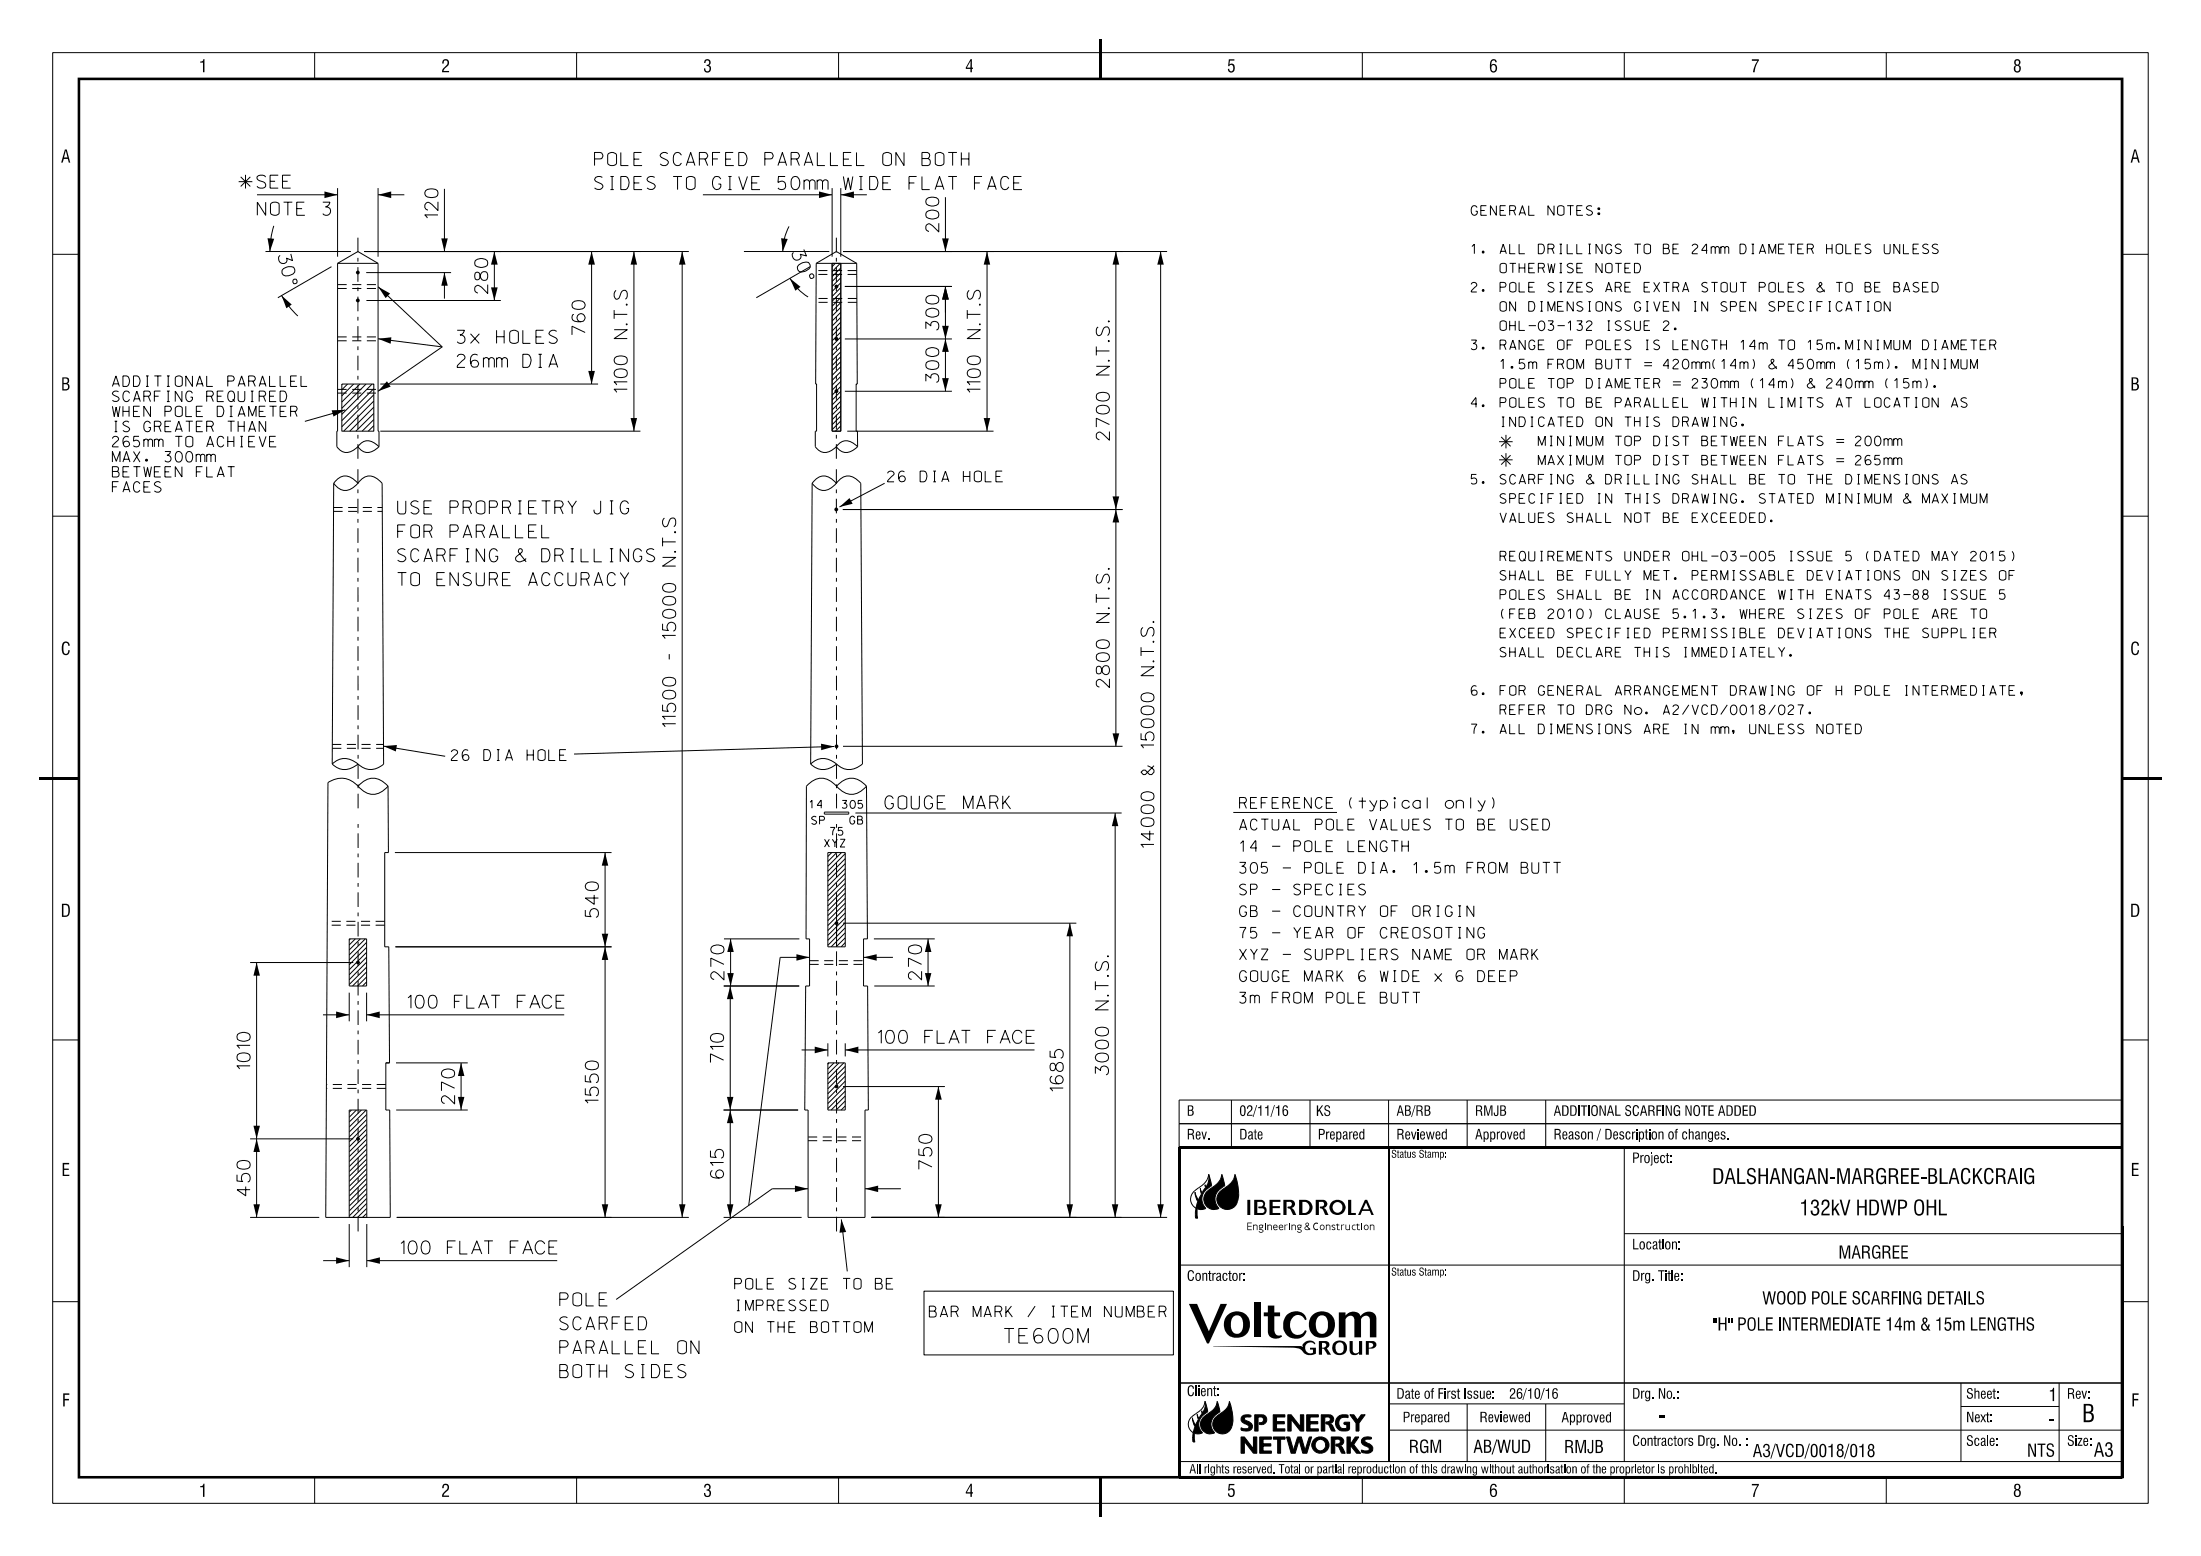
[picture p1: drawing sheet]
<svg xmlns="http://www.w3.org/2000/svg" width="420mm" height="297mm" viewBox="0 0 420 297" stroke-linecap="round" stroke-linejoin="round" font-family="sans-serif">
<g fill="#000">
<path d="M209.8 7.5h.5v7.6h-.5zM61.9 36.5l2.5 .7-2.5 .6zM72.1 37.2l2.5-.7v1.3zM156.3 36.5l2.5 .7-2.5 .6zM160.4 37.2l2.5-.7v1.3zM51 45.5l1.3 .1-.8 2.4zM53.7 56.4l2 1.7-1.1 .7zM72.2 54.7l2.2 1.3-.8 .9zM84.8 52l.6 2.5h-1.2zM84.2 45.5h1.2l-.6 2.5zM94.3 48l.7 2.5h-1.3zM93.7 54.9h1.3l-.7 2.5z"/>
<path d="M112.9 48l.6 2.5h-1.2zM121 48l.6 2.5h-1.3zM130.2 48l.6 2.5h-1.2zM149 45.5l1.3 .1-.9 2.4zM150.7 53.1l2.1 1.6-1 .8zM180.4 54.7l.6 2.5h-1.2zM179.8 45.5h1.2l-.6 2.5zM188.3 48l.6 2.5h-1.2zM212.9 48l.7 2.5h-1.3zM221.5 48l.6 2.5h-1.3zM63.3 78.3l2.6-.1-2.3 1.3zM73.8 72.8l.7 1-2.4 .9z"/>
<path d="M72.1 64.7l2.6-.3-.2 1.2zM112.3 70.8h1.2l-.6 2.5zM120.3 79.8h1.3l-.6 2.5zM180.4 64.7l.6 2.5h-1.2zM179.8 72.2h1.2l-.6 2.5zM179.8 62.2h1.2l-.6 2.5zM187.7 79.8h1.2l-.6 2.5zM160.2 96.8l1.9-1.7 .6 1.1zM212.9 97.3l.7 2.4h-1.3zM212.3 94.8h1.3l-.7 2.5zM212.3 140h1.3l-.7 2.4zM7.5 148.3h7.6v.5h-7.6z"/>
<path d="M73.2 142.4l2.5-.2-.2 1.2zM156.7 142l2.5 .5-2.5 .7zM212.8 155.2l.6 2.5h-1.2zM404.9 148.3h7.5v.5h-7.5zM115.5 162.7l.6 2.5h-1.3zM114.8 178.2h1.3l-.6 2.5zM204.2 176.2l.6 2.5h-1.3zM49 183.7l.6 2.5h-1.2zM64.1 193.1l2.5 .6-2.5 .6zM70 193.7l2.5-.6v1.2zM115.5 180.7l.6 2.5h-1.3zM139.3 188.2l.6 2.5h-1.2z"/>
<path d="M139.4 179.2l.6 2.5h-1.2zM138.8 185.7h1.2l-.6 2.5zM152 182.1l2.5 .6-2.5 .7zM155.5 199.8l2.5 .6-2.5 .6zM164.8 182.7l2.5-.6v1.3zM177.1 179.2l.6 2.5h-1.2zM176.5 185.7h1.2l-.6 2.5zM49 217.4l.6 2.5h-1.2zM48.4 214.9h1.2l-.6 2.5zM88 202.9l.6 2.5h-1.2zM87.4 209.4h1.2l-.6 2.5zM139.3 211.9l.6 2.5h-1.2z"/>
<path d="M138.7 209.4h1.2l-.6 2.5zM161.3 200.4l2.5-.6v1.2zM179.1 207.4l.6 2.5h-1.3zM225 218.7h179.9v.5h-179.9zM48.4 229.9h1.2l-.6 2.5zM64.1 240l2.5 .6-2.5 .6zM114.8 229.9h1.3l-.6 2.5zM129.6 229.9h1.2l-.6 2.5zM138.7 229.9h1.2l-.6 2.5zM151.7 226.3l2.5 .6-2.5 .6zM160.5 232.8l1 2.4-1.3 .1zM165.1 226.9l2.5-.6v1.2z"/>
<path d="M178.4 229.9h1.3l-.6 2.5zM203.5 229.9h1.3l-.6 2.5zM212.2 229.9h1.2l-.6 2.5zM220.8 229.9h1.3l-.6 2.5zM70 240.6l2.5-.6v1.2zM239.3 248.6h1.3v6.7h-1.3zM209.8 282h.5v7.5h-.5zM224.8 219h.4v63h-.4zM225 281.7h179.9v.5h-179.9zM404.7 234h.5v48h-.5z"/>
<path d="M284.6 11.4a2.28 2.28 0 0 0 0 2.3 .77 .77 0 0 0 1.1-.6 .77 .77 0 0 0-1-.8l-.1 .2v-.3a.49 .49 0 0 1 .5-.6l.2 .3h.3a.59 .59 0 0 0-.3-.6 .59 .59 0 0 0-.7 .1zM284.7 12.6a.51 .51 0 0 1 .7 .1 .51 .51 0 0 1 0 .6 .42 .42 0 0 1-.6 .3 .42 .42 0 0 1-.2-.6z" fill-rule="evenodd"/>
<path d="M12.1 122.6a.74 .74 0 0 1 .8-.1 .74 .74 0 0 1 .4 .8h-.3a.44 .44 0 0 0-.4-.6 .44 .44 0 0 0-.5 .4v1.3a.47 .47 0 0 0 .6 .4 .47 .47 0 0 0 .3-.7h.3a.78 .78 0 0 1-.8 1 .78 .78 0 0 1-.7-1v-.9z" fill-rule="evenodd"/>
<path d="M407 122.6a.72 .72 0 0 1 .8-.1 .72 .72 0 0 1 .4 .8h-.3a.44 .44 0 0 0-.4-.6 .44 .44 0 0 0-.5 .4v1.3a.48 .48 0 0 0 .6 .4 .48 .48 0 0 0 .3-.7h.3a.77 .77 0 0 1-.8 1 .77 .77 0 0 1-.7-1v-.9z" fill-rule="evenodd"/>
<path d="M239.7 210.9h.2l-.7 2.3h-.2z" fill-rule="evenodd"/>
<path d="M243.1 210.9h.2l-.7 2.3h-.2z" fill-rule="evenodd"/>
<path d="M270 210.9h.1l-.7 2.3h-.1z" fill-rule="evenodd"/>
<path d="M303.9 211a1.79 1.79 0 0 0 0 1.9l.6 .1a1.43 1.43 0 0 0 0-2zM304 211.3a.4 .4 0 0 1 .5-.1 .4 .4 0 0 1 .2 .5v.6a.42 .42 0 0 1-.2 .4 .42 .42 0 0 1-.4 .1l-.2-.5z" fill-rule="evenodd"/>
<path d="M310.3 211.1a.52 .52 0 0 1 .6-.1 .52 .52 0 0 1 .3 .5h-.2a.33 .33 0 0 0-.5-.3 .33 .33 0 0 0 0 .6 .63 .63 0 0 1 .8 .7 .63 .63 0 0 1-.9 .5l-.3-.6 .2-.1a.39 .39 0 0 0 .4 .5 .39 .39 0 0 0 .4-.4 .39 .39 0 0 0-.5-.3 .57 .57 0 0 1-.3-1z" fill-rule="evenodd"/>
<path d="M311.7 211.2a.58 .58 0 0 1 .7-.2 .58 .58 0 0 1 .3 .6h-.2v-.2a.33 .33 0 0 0-.5-.2 1.64 1.64 0 0 0 0 1.6 .39 .39 0 0 0 .4-.1 .39 .39 0 0 0 .1-.4h.2a.61 .61 0 0 1-.5 .7 .61 .61 0 0 1-.6-.7z" fill-rule="evenodd"/>
<path d="M319.5 211.2a.61 .61 0 0 1 .7-.2 .61 .61 0 0 1 .4 .6h-.2a.37 .37 0 0 0-.4-.5 .37 .37 0 0 0-.4 .4v.8a.43 .43 0 0 0 .5 .5 .43 .43 0 0 0 .3-.6h-.5v-.3h.7v1.1h-.2v-.3a.58 .58 0 0 1-.7 .3 .58 .58 0 0 1-.3-.7z" fill-rule="evenodd"/>
<path d="M323.4 211a1.49 1.49 0 0 0 .2 2h.2a1.13 1.13 0 0 0 .5-1.6l-.3-.4zM323.6 211.2l.2-.1a.87 .87 0 0 1 .4 1.2 .42 .42 0 0 1-.2 .4 .42 .42 0 0 1-.4 .1 1.61 1.61 0 0 1 0-1.6z" fill-rule="evenodd"/>
<path d="M230.6 224.2l.6 1.8-.1 .4a2.66 2.66 0 0 0-1.5 3.5l.5 .7-.8 .3-.9-.2 .1 1.8h-.4v-1.2l.3-1.4a.89 .89 0 0 0-.1-1.1l-.3-1.3 .2 .8 .5 .7 .1-.3a1.31 1.31 0 0 0 .3-1.6v-.3v.5l.3 .3 .4-.6a.55 .55 0 0 0 .1-.9l.3 .5 .4-1z" fill-rule="evenodd"/>
<path d="M233.2 224.2l.5 1.8-.1 .4a2.66 2.66 0 0 0-1.5 3.5l.5 .7a2.04 2.04 0 0 1-2.7-.9 2.04 2.04 0 0 1 1-2.8l1-.6a2.99 2.99 0 0 0 1.3-2.1z" fill-rule="evenodd"/>
<path d="M235.7 224.2a7.3 7.3 0 0 1 .2 5.7 2.02 2.02 0 0 1-3.3 .2 2.02 2.02 0 0 1 .8-3.2l1-.6a2.99 2.99 0 0 0 1.3-2.1z" fill-rule="evenodd"/>
<path d="M238 233.4h.9v.1h-.7v.5h.6v.1h-.6v.6h.7v.1h-.9z" fill-rule="evenodd"/>
<path d="M238 229h.6v2.9h-.6z" fill-rule="evenodd"/>
<path d="M239.1 233.7l.2 .2a.47 .47 0 0 1 .7 .1v.8h-.2v-.8l-.2-.1-.3 .1v.8h-.2z" fill-rule="evenodd"/>
<path d="M240.3 233.9v.9l.6 .1a.37 .37 0 0 1-.3 .3 .37 .37 0 0 1-.3-.2l-.1 .1a.46 .46 0 0 0 .5 .2 .46 .46 0 0 0 .4-.5l-.6-.2v-.1l.4-.2 .2-.5-.5-.1zM240.4 234.1a.26 .26 0 0 1 .5 0 .26 .26 0 0 1-.5 0z" fill-rule="evenodd"/>
<path d="M239.3 229h1.4a.75 .75 0 0 1 .6 .5 .75 .75 0 0 1-.1 .8 .89 .89 0 0 1 .5 .9 .89 .89 0 0 1-.8 .7h-1.6zM239.9 229.4v2.1h1a.44 .44 0 0 0 .4-.4 .44 .44 0 0 0-.4-.5h-.8v-.3h.5a.44 .44 0 0 0 .5-.5 .44 .44 0 0 0-.5-.4z" fill-rule="evenodd"/>
<path d="M241.4 233.4h.1v.1h-.1z" fill-rule="evenodd"/>
<path d="M241.4 233.7h.1v1.1h-.1z" fill-rule="evenodd"/>
<path d="M241.8 233.7l.2 .2a.44 .44 0 0 1 .7 .1v.8h-.2v-.8l-.2-.1-.3 .1v.8h-.2z" fill-rule="evenodd"/>
<path d="M242.3 229h2v.4h-1.4v.8h1.3v.4h-1.3v.9h1.4v.4h-2z" fill-rule="evenodd"/>
<path d="M243.1 233.9a.55 .55 0 0 0-.1 .7 .55 .55 0 0 0 .8 .1v-.2a.4 .4 0 0 1-.5 .2 .4 .4 0 0 1-.2-.4h.7v-.1a.42 .42 0 0 0-.3-.4 .42 .42 0 0 0-.4 .1zM243.2 234a.27 .27 0 0 1 .3-.1 .27 .27 0 0 1 .1 .3h-.5z" fill-rule="evenodd"/>
<path d="M244.2 233.9a.55 .55 0 0 0-.1 .7 .55 .55 0 0 0 .8 .1v-.2a.4 .4 0 0 1-.5 .2 .4 .4 0 0 1-.2-.4h.7v-.1a.42 .42 0 0 0-.3-.4 .42 .42 0 0 0-.4 .1zM244.2 234a.28 .28 0 0 1 .4-.1 .28 .28 0 0 1 .1 .3h-.5z" fill-rule="evenodd"/>
<path d="M245.1 233.7l.2 .2 .4-.2v.2l-.4 .1v.8h-.2z" fill-rule="evenodd"/>
<path d="M244.9 229h1.5a.81 .81 0 0 1 .7 .8 .81 .81 0 0 1-.6 .8 1.88 1.88 0 0 1 .9 1.3h-.6l-.6-1-.3-.2a.2 .2 0 0 1-.2-.2 .2 .2 0 0 1 .2-.2 .45 .45 0 0 0 .6-.4 .45 .45 0 0 0-.4-.5h-.6v2.5h-.6z" fill-rule="evenodd"/>
<path d="M246 233.4h.1v.1h-.1z" fill-rule="evenodd"/>
<path d="M246 233.7h.1v1.1h-.1z" fill-rule="evenodd"/>
<path d="M246.5 233.7l.1 .2a.47 .47 0 0 1 .7 .1v.8h-.1v-.8l-.3-.1-.3 .1v.8h-.1z" fill-rule="evenodd"/>
<path d="M247.6 233.9v.9l.6 .1a.35 .35 0 0 1-.2 .3 .35 .35 0 0 1-.4-.2l-.1 .1a.46 .46 0 0 0 .5 .2 .46 .46 0 0 0 .4-.5l-.6-.2v-.1l.4-.2 .2-.5-.5-.1zM247.7 234.1a.25 .25 0 0 1 .5 0 .25 .25 0 0 1-.5 0z" fill-rule="evenodd"/>
<path d="M247.9 229a2.65 2.65 0 0 1 1.9 .3 1.45 1.45 0 0 1 .6 1.6 1.45 1.45 0 0 1-1.3 1h-1.2zM248.5 229.4v2.1a1.09 1.09 0 0 0 1.4-1 1.09 1.09 0 0 0-1.4-1.1z" fill-rule="evenodd"/>
<path d="M249.1 233.5l.2 .5-.3 .3a.5 .5 0 0 0 .2 .5 .5 .5 0 0 0 .6-.1h.2v-.2l-.5-.4a.36 .36 0 0 0 .2-.6 .36 .36 0 0 0-.6 0zM249.2 233.6l.4-.1 .1 .2-.3 .3zM249.1 234.3l.3-.2 .3 .5h-.6z" fill-rule="evenodd"/>
<path d="M250.8 233.6l.2-.2a.31 .31 0 0 1 .5 .2 .5 .5 0 0 0-.7 .5 .5 .5 0 0 0 .7 .4v.3a.72 .72 0 0 1-.9-.3 .72 .72 0 0 1 .2-.9z" fill-rule="evenodd"/>
<path d="M251.1 229h1.5a.78 .78 0 0 1 .7 .8 .78 .78 0 0 1-.7 .8h.1a1.7 1.7 0 0 1 .8 1.3h-.6l-.5-1-.5-.3v-.3a.48 .48 0 0 0 .7-.3 .48 .48 0 0 0-.4-.6h-.5v2.5h-.6z" fill-rule="evenodd"/>
<path d="M251.8 234.3a.51 .51 0 0 0 1 0 .51 .51 0 0 0-1 0zM252.1 234a.36 .36 0 0 1 .6 .1 .36 .36 0 0 1-.4 .5 .36 .36 0 0 1-.3-.5z" fill-rule="evenodd"/>
<path d="M253 233.7l.2 .2a.47 .47 0 0 1 .7 .1v.8h-.2v-.8l-.2-.1-.3 .1v.8h-.2z" fill-rule="evenodd"/>
<path d="M254.1 233.9l.4-.2 .3 .2h-.4l-.2 .1 .6 .4v.3l-.4 .1-.3-.2h.6l-.5-.4z" fill-rule="evenodd"/>
<path d="M255 233.7l.1-.1h.2v.1h.3v.2h-.3v.7h.4l-.1 .2-.5-.1v-.8h-.1z" fill-rule="evenodd"/>
<path d="M255.9 233.7l.1 .2 .5-.2v.2l-.5 .1v.8h-.1z" fill-rule="evenodd"/>
<path d="M253.8 230.4a1.51 1.51 0 0 1 3 0 1.51 1.51 0 0 1-3 0zM254.6 229.7a1.01 1.01 0 0 0-.1 1.5 1.01 1.01 0 0 0 1.5 0 1.01 1.01 0 0 0-.2-1.5 .91 .91 0 0 0-1.2 0z" fill-rule="evenodd"/>
<path d="M256.8 233.7h.1v.9l.2 .1 .4-.1v-.9h.1v1.1l-.1-.1a.47 .47 0 0 1-.7-.1z" fill-rule="evenodd"/>
<path d="M257.2 229h.6v2.5h.9v.4h-1.5z" fill-rule="evenodd"/>
<path d="M258.1 233.9l.4-.1 .2 .2a.37 .37 0 0 0-.6 .3 .37 .37 0 0 0 .6 .3v.2a.53 .53 0 0 1-.7-.2 .53 .53 0 0 1 .1-.7z" fill-rule="evenodd"/>
<path d="M258.8 233.7l.2-.1h.1v.1h.3v.2h-.3v.7h.4v.2l-.5-.1v-.8h-.2z" fill-rule="evenodd"/>
<path d="M259.8 233.7h.1v1.1h-.1z" fill-rule="evenodd"/>
<path d="M259.8 233.4h.1v.1h-.1z" fill-rule="evenodd"/>
<path d="M260.5 229h.4l1.2 2.9h-.4l-.3-.8h-1.5l-.3 .8h-.4zM260.7 229.5l-.6 1.3h1.1z" fill-rule="evenodd"/>
<path d="M260.2 234.3a.51 .51 0 0 0 1 0 .51 .51 0 0 0-1 0zM260.5 234a.35 .35 0 0 1 .6 .1 .35 .35 0 0 1-.3 .5 .35 .35 0 0 1-.4-.4z" fill-rule="evenodd"/>
<path d="M261.4 233.7l.1 .2a.47 .47 0 0 1 .8 .1v.8h-.2v-.8l-.2-.1-.4 .1v.8h-.1z" fill-rule="evenodd"/>
<path d="M226.9 248.9h1.5l2.3 5.2 2.2-5.2h1.2l-3.4 7.5h-.4z" fill-rule="evenodd"/>
<path d="M231.5 256.9h16.7l.4 .2a.5 .5 0 0 1 .2-.8l.5-.3 .6-.1 .9 .2 .2 .4-.1 .1-.7-.4-.8 .3-.3 .5v.5l.3 .6 .7 .2 .4-.1v-.6h-.5v-.4h1.1v1.2l-.8 .3-.9-.1-.6-.3-.8-.8-1.1-.3z" fill-rule="evenodd"/>
<path d="M233.5 252.8a2.55 2.55 0 0 0 5.1 0 2.55 2.55 0 0 0-5.1 0zM235.3 251.4l.7-.3a1.24 1.24 0 0 1 1.2 1.5 1.57 1.57 0 0 1-1 2 1.44 1.44 0 0 1-1.3-1.8l.1-1z" fill-rule="evenodd"/>
<path d="M241.9 249.2h1.3v1.3h1.1v.7h-1.1v2.7a.98 .98 0 0 0 1.3 .9l.2 .3a1.87 1.87 0 0 1-2.4 0l-.4-.9v-3h-.7v-.7h.7z" fill-rule="evenodd"/>
<path d="M245.5 251.1l1-.7h1.5l.5 .2 .6 .5 .2 .7-.3 .2a1.45 1.45 0 0 0-1.6-1 1.45 1.45 0 0 0-1.2 1.5v.7l.1 .5a1.42 1.42 0 0 0 1.1 1.1 1.42 1.42 0 0 0 1.4-.6l.2-.3 .3 .1-.6 1.1a2.45 2.45 0 0 1-3.5-.8l-.3-.8v-1z" fill-rule="evenodd"/>
<path d="M249.7 252.8a2.55 2.55 0 0 0 5.1 0 2.55 2.55 0 0 0-5.1 0zM251.5 251.4l.8-.3a1.22 1.22 0 0 1 1.1 1.5v.1a1.43 1.43 0 0 1-1.1 1.9 1.61 1.61 0 0 1-1.2-1.9l.1-.7z" fill-rule="evenodd"/>
<path d="M251.7 256v2.6h.6v-1.2l.3 .1 .7 1.1h.7l-.8-1.3 .5-.5-.2-.6-.4-.2zM252.3 256.3h.4l.3 .3a.52 .52 0 0 1-.4 .6h-.3z" fill-rule="evenodd"/>
<path d="M254.2 257.2a1.45 1.45 0 0 0 2.9 0 1.45 1.45 0 0 0-2.9 0zM255.1 256.4l.3-.1h.5l.4 .4 .1 .9-.4 .6-.6 .1-.4-.4-.2-1z" fill-rule="evenodd"/>
<path d="M257.5 256h.6v1.9l.3 .3 .3 .1 .6-.3v-2h.6v2.6h-.6v-.3l-.4 .3-.7 .1-.5-.4-.2-.5z" fill-rule="evenodd"/>
<path d="M255.5 250.5h1.3v.6l.8-.6 .9-.1 .8 .2 .3 .6 .5-.5 .7-.3h.7l.5 .1 .5 .5 .1 .5v3.8h-1.2v-3.5a.84 .84 0 0 0-.7-.7 .84 .84 0 0 0-.9 .5l-.1 .2v3.5h-1.3v-3.7a.78 .78 0 0 0-.7-.5 .78 .78 0 0 0-.7 .4l-.2 .3v3.5h-1.3z" fill-rule="evenodd"/>
<path d="M260.6 256v2.6h.6v-1.2h.7l.4-.2 .3-.3v-.4l-.2-.4-.3-.1zM261.2 256.3l.7 .2 .1 .3-.2 .3-.6 .1z" fill-rule="evenodd"/>
<path d="M265.7 242a.38 .38 0 0 1 .5-.1 .38 .38 0 0 1 .2 .5h-.2a.26 .26 0 0 0-.2-.3 .26 .26 0 0 0-.3 .3 .26 .26 0 0 0 .3 .2 .44 .44 0 0 1 .5 .5 .44 .44 0 0 1-.5 .4 .44 .44 0 0 1-.4-.5h.1a.28 .28 0 0 0 .3 .3 .28 .28 0 0 0 .3-.2 .28 .28 0 0 0-.3-.3 .43 .43 0 0 1-.4-.3 .43 .43 0 0 1 .1-.5z" fill-rule="evenodd"/>
<path d="M271 242a.41 .41 0 0 1 .4-.1 .41 .41 0 0 1 .3 .5h-.2a.26 .26 0 0 0-.3-.3 .26 .26 0 0 0-.2 .3 .26 .26 0 0 0 .3 .2 .46 .46 0 0 1 .4 .5 .46 .46 0 0 1-.5 .4 .46 .46 0 0 1-.4-.5h.2a.28 .28 0 0 0 .3 .3 .28 .28 0 0 0 .3-.3 .28 .28 0 0 0-.4-.2 .45 .45 0 0 1-.2-.8z" fill-rule="evenodd"/>
<path d="M229.9 267.5l.6 2a2.45 2.45 0 0 0-1.2 3.8l.2 .2-.5 .2-1.1-.1 .1 1.6h-.4v-.1l.1-1.6a1.98 1.98 0 0 0 0-2l-.2-.9 .6 1.4 .2-.4a1.23 1.23 0 0 0 .2-1.4v-.3l.3 .8 .4-.6a.64 .64 0 0 0 .1-.8l.2 .4 .5-1.2z" fill-rule="evenodd"/>
<path d="M232.3 267.5l.5 2a2.45 2.45 0 0 0-1.2 3.8l.2 .2a1.89 1.89 0 0 1-2.6-.9 1.89 1.89 0 0 1 1-2.6l.6-.3a2.85 2.85 0 0 0 1.5-2.2z" fill-rule="evenodd"/>
<path d="M234.6 267.5a6.6 6.6 0 0 1 .2 5.3 1.88 1.88 0 0 1-3 .2 1.88 1.88 0 0 1 .8-3l.5-.3a2.85 2.85 0 0 0 1.5-2.2z" fill-rule="evenodd"/>
<path d="M237.1 270.3a1.97 1.97 0 0 1 1.6-.1l-.1 .3h-.5a.42 .42 0 0 0-.5 0 .42 .42 0 0 0-.1 .4l.1 .2a1.85 1.85 0 0 1 1.4 1.1 1.12 1.12 0 0 1-1.6 .9l-.6-.1v-.5a1.58 1.58 0 0 0 1.5 .1 .7 .7 0 0 0-.8-.9l-.2-.1a.8 .8 0 0 1-.2-1.3z" fill-rule="evenodd"/>
<path d="M236.8 274.3h.7l1.7 2.2v-2.2h.6v3.1h-.6l-1.7-2.3v2.3h-.7z" fill-rule="evenodd"/>
<path d="M239.4 270h1.5a.96 .96 0 0 1 .8 1.3 .96 .96 0 0 1-1.4 .6 .3 .3 0 0 1 .1-.4 .3 .3 0 0 1 .4 0 .53 .53 0 0 0 .3-.6 .53 .53 0 0 0-.5-.4h-.5v2.7h-.7z" fill-rule="evenodd"/>
<path d="M240.4 274.3h2.2v.4h-1.6v.9h1.5v.4h-1.5v1h1.6v.4h-2.2z" fill-rule="evenodd"/>
<path d="M243 270h2.2v.5h-1.6v.9h1.5v.4h-1.5v.9h1.6v.5h-2.2z" fill-rule="evenodd"/>
<path d="M243 274.3h2.2v.4h-.8v2.7h-.6v-2.7h-.8z" fill-rule="evenodd"/>
<path d="M245.5 274.3h.6l.7 2.5 .8-2.5h.7l.8 2.5 .7-2.5h.5l-.9 3.1h-.8l-.7-2.4-.7 2.4h-.8z" fill-rule="evenodd"/>
<path d="M245.7 270h.7l1.7 2.3v-2.3h.7v3.2h-.7l-1.7-2.3v2.3h-.7z" fill-rule="evenodd"/>
<path d="M249.3 270h2.3v.5h-1.6v.9h1.5v.4h-1.5v.9h1.6v.5h-2.3z" fill-rule="evenodd"/>
<path d="M250.4 275.9a1.6 1.6 0 0 0 3.1 0 1.6 1.6 0 0 0-3.1 0zM251.3 275a1.03 1.03 0 0 1 1.6 .8 1.03 1.03 0 0 1-1.6 .9 1.2 1.2 0 0 1 0-1.7z" fill-rule="evenodd"/>
<path d="M252.1 270h1.6a.86 .86 0 0 1 .8 .9 .86 .86 0 0 1-.7 .8l.2 .2a1.94 1.94 0 0 1 .8 1.3l-.7-.1-.5-1.1-.3-.2a.24 .24 0 0 1-.3-.1 .24 .24 0 0 1 .2-.3 .48 .48 0 0 0 .6-.4 .48 .48 0 0 0-.4-.5h-.6v2.7h-.7z" fill-rule="evenodd"/>
<path d="M254 274.3h1.6a.86 .86 0 0 1 .8 .8 .86 .86 0 0 1-.7 .9l.5 .3 .5 1.1h-.7l-.5-1.1-.2-.2a.24 .24 0 0 1-.4-.2 .24 .24 0 0 1 .2-.3 .48 .48 0 0 0 .6-.3 .48 .48 0 0 0-.4-.6h-.6v2.7h-.7z" fill-rule="evenodd"/>
<path d="M255.2 270.6a2.04 2.04 0 0 1 2-.5v.5a1.14 1.14 0 0 0-1.7 .6 1.14 1.14 0 0 0 1 1.5l.5-.1v-.7h-.4a.23 .23 0 0 1-.2-.3 .23 .23 0 0 1 .3-.1h.8v1.3a1.76 1.76 0 0 1-2.6-.8 1.66 1.66 0 0 1 .3-1.4z" fill-rule="evenodd"/>
<path d="M257 274.3h.7v1.4l.9-1.4h.7l-1 1.4 1.3 1.7h-.7l-1.2-1.5v1.5h-.7z" fill-rule="evenodd"/>
<path d="M257.6 270h.7l.7 1 .8-1h.7l-1.2 1.6v1.6h-.5v-1.6z" fill-rule="evenodd"/>
<path d="M260.1 274.5a1.84 1.84 0 0 1 1.6-.1l-.2 .3h-.4a.41 .41 0 0 0-.5 .1 .41 .41 0 0 0-.1 .4l.1 .1a2 2 0 0 1 1.4 1.1 1.12 1.12 0 0 1-1.6 1l-.6-.2v-.4a1.58 1.58 0 0 0 1.4 0 .7 .7 0 0 0-.7-.8l-.3-.2a.79 .79 0 0 1-.1-1.3z" fill-rule="evenodd"/>
<path d="M271.3 274.9a.74 .74 0 0 1 .8-.1 .74 .74 0 0 1 .4 .7h-.3a.47 .47 0 0 0-.4-.5 .47 .47 0 0 0-.5 .5v.9a.55 .55 0 0 0 .6 .7 .55 .55 0 0 0 .4-.8h-.6v-.3h.9v1.3h-.3v-.3a.73 .73 0 0 1-.9 .3 .73 .73 0 0 1-.4-.9v-.9z" fill-rule="evenodd"/>
<path d="M285.5 274.7h.2l-.9 2.9h-.2z" fill-rule="evenodd"/>
<path d="M316.7 270.2h1.1v.4h-1.1z" fill-rule="evenodd"/>
<path d="M14.8 14.8h390.4v267.4h-390.4l.5-.5h389.4v-266.4h-389.4v266.4l-.5 .5z" fill-rule="evenodd"/>
<circle cx="68.3" cy="57.3" r=".37"/>
<circle cx="68.3" cy="52" r=".37"/>
<circle cx="159.6" cy="54.7" r=".37"/>
<circle cx="159.6" cy="64.7" r=".37"/>
<circle cx="159.6" cy="74.7" r=".37"/>
<circle cx="159.6" cy="97.2" r=".37"/>
<circle cx="159.6" cy="142.5" r=".36"/>
<circle cx="159.6" cy="176.2" r=".36"/>
<circle cx="68.3" cy="183.7" r=".37"/>
<circle cx="68.3" cy="217.4" r=".36"/>
<circle cx="159.6" cy="207.4" r=".36"/>
</g>
<g fill="none" stroke="#000" stroke-width=".19">
<path d="M10.1 10.1h399.8v276.8h-399.8zM60 10.1v5M110 10.1v5M160 10.1v5M260 10.1v5M310 10.1v5M359.9 10.1v5M45.5 34.7h2.7M45.9 33.8l1.9 1.8M46.8 33.4v2.6M47.8 33.8l-1.9 1.8M49 37.2h15.4"/>
<path d="M64.4 35.9v13.1M72.1 37.2h5.1M72.1 35.9v13.1M84.8 36.1v11.9M134.1 37.2h24.7M158.8 35.9v13.1M160.4 35.9v13.1M160.4 37.2h5M180.4 37.6v10.4M10.1 48.5h5M50.7 48h16.3M52.2 43.1l-.5 2.1-.2 2.8"/>
<path d="M53.7 56.4l1.7 2.4 1.4 1.5M63.3 50.9l-10.3 5.9M64.4 50.3v32h-.1v3a2.16 2.16 0 0 0 3.3 .5l.7-.5M64.4 50.3h7.7M69.5 48h61.9M69.9 52h16.2M69.9 57.4h25.7M72.1 50.3l-3.8-2.3-3.9 2.3M72.1 50.3v32h.2v3M72.2 54.7l12.2 11.5M84.8 52v5M94.3 48v9.4"/>
<path d="M112.9 48v25.3M121 48v34.3M130.2 48v184.4M142 48h16.3M150.6 43.2l-.6 1.3-.4 1.4-.2 2.1M150.7 53.1l.8 1.2 1 1.1 1.7 1.3M154.6 50.9l-10.3 5.9M155.8 50.3l-.2 23h.2v9h-.2v3a2.16 2.16 0 0 0 3.3 .5l.7-.5M155.8 50.3h7.7M158.8 50.3v32h1.6v-32M159.4 50.2l-.6 .7M160.4 50.2l-1.6 1.7"/>
<path d="M160.4 51.1l-1.6 1.7M160.4 52.1l-1.6 1.6M160.4 53l-1.6 1.7M160.4 54l-1.6 1.6M160.4 54.9l-1.6 1.7M160.4 55.8l-1.6 1.7M160.4 56.8l-1.6 1.7M160.4 57.7l-1.6 1.7M160.4 58.7l-1.6 1.6M160.4 59.6l-1.6 1.7M160.9 48h61.8M161.2 54.7h20.4"/>
<path d="M163.5 50.3l-3.9-2.3-3.8 2.3M163.5 50.3l.1 23h-.2v9M180.4 54.7v20M188.3 48v34.3M212.9 48v94.4M221.5 48v184.4M404.9 48.5h5M65.2 73.3h6.1v9h-6.1zM65.9 78.2l-7.7 2.2M66.3 73.3l-1.1 1.1M67.5 73.3l-2.3 2.3M68.7 73.3l-3.5 3.4"/>
<path d="M69.8 73.3l-4.6 4.6M71 73.3l-5.8 5.8M71.3 74.2l-6.1 6.1M71.3 75.3l-6.1 6.2M71.3 76.5l-5.7 5.8M71.3 77.7l-4.6 4.6M71.3 78.9l-3.4 3.4M72.1 64.7l12.3 1.5M72.6 73.3h41.5M84.4 66.2l-12.3 8.5M160.4 60.6l-1.6 1.6M160.4 61.5l-1.6 1.7"/>
<path d="M160.4 62.4l-1.6 1.7M160.4 63.4l-1.6 1.6M160.4 64.3l-1.6 1.7M160.4 65.3l-1.6 1.6M160.4 66.2l-1.6 1.7M160.4 67.2l-1.6 1.6M160.4 68.1l-1.6 1.7M160.4 69l-1.6 1.7M160.4 70l-1.6 1.6M160.4 70.9l-1.6 1.7M160.4 71.9l-1.6 1.6M160.4 72.8l-1.6 1.7"/>
<path d="M160.4 73.8l-1.6 1.6M160.4 74.7l-1.6 1.7M160.4 75.6l-1.6 1.7M160.4 76.6l-1.6 1.6M160.4 77.5l-1.6 1.7M160.4 78.5l-1.6 1.6M160.4 79.4l-1.6 1.7M161.2 74.7h20.4M161.2 64.7h20.4M10.1 98.5h5M63.7 92.2a2.45 2.45 0 0 1 4-.6l.6 .6M63.7 92.2a2.47 2.47 0 0 0 4 .6l.6-.6"/>
<path d="M63.7 92.2l-.3 53.6M68.3 92.2a2.45 2.45 0 0 1 4-.6l.6 .6 .3 53.7a3.4 3.4 0 0 1-4.9-.1M68.3 85.3a2.16 2.16 0 0 0 3.4 .5l.6-.5M68.3 85.3a2.13 2.13 0 0 1 3.4-.6l.6 .6M71.3 80.1l-2.2 2.2M71.3 81.2l-1 1.1M72.6 82.3h49.6M155 92.2a2.46 2.46 0 0 1 4-.6l.6 .6M155 92.2a2.48 2.48 0 0 0 4 .6l.6-.6M155 92.2l-.3 53.6M159.6 92.2a2.49 2.49 0 0 1 4-.6l.7 .6 .3 53.6a3.4 3.4 0 0 1-5 0M159.6 85.3a2.19 2.19 0 0 0 3.4 .5l.7-.5"/>
<path d="M159.6 85.3a2.16 2.16 0 0 1 3.4-.6l.7 .6M160.4 81.3l-1 1M160.4 80.4l-1.6 1.6M160.4 82.2v.1M160.8 97.3h53.4M161.7 82.3h27.9M163.6 82.3l.1 3M168.8 92.2l-8.6 4.6M286.1 87.8h2.5M286.1 84.3h2.5M287.4 83v2.6M287.4 86.5v2.6"/>
<path d="M404.9 98.5h5M63.4 145.8a3.4 3.4 0 0 0 4.9 0M63.4 145.8a3.4 3.4 0 0 1 4.9 0M68.3 150.1a3.4 3.4 0 0 1 5.7 0M68.3 150.1a3.4 3.4 0 0 0 5.7 0M73.2 142.4l11.7 2M74 150.1l.1 12.6h-.7v18h.8l.1 22.2h-.7v9h.8l.1 20.5h-12.3l.4-83a4.2 4.2 0 0 1 5.7 .7M154.7 145.8a3.4 3.4 0 0 0 4.9 0M154.7 145.8a3.4 3.4 0 0 1 4.9 0M157.3 155h4.7v.4h-4.7zM159.2 142.5l-49.7 1.4M159.6 150.1a3.4 3.4 0 0 1 5.7 0"/>
<path d="M159.6 150.1a3.4 3.4 0 0 0 4.5 1l1.2-1M159.6 150.1a3.5 3.5 0 0 0-5.7 0l-.1 29.1h.7v9h-.8l-.1 23.7h.6v20.5h10.9v-20.5h.6l-.1-23.7h-.8v-9h.7l-.2-29.1M160.9 142.4h53.3M163.2 155.2h50.8M212.8 155.2v77.2M235.3 155.1h19.8M66.6 179.2h3.4v9h-3.4zM66.9 179.2l-.3 .3M67.8 179.2l-1.2 1.2M68.8 179.2l-2.2 2.1M69.7 179.2l-3.1 3.1M70 179.9l-3.4 3.3"/>
<path d="M75.4 162.7h41.3M115.5 162.7v69.7M138.1 179.2h14.4M139.4 179.2v9M158 162.7h3.3v18h-3.3zM158.7 162.7l-.7 .8M159.6 171.7v9M159.7 162.7l-1.7 1.7M160.6 162.7l-2.6 2.6M160.9 176.2h44.5M161.3 162.9l-3.3 3.4M161.3 163.9l-3.3 3.3"/>
<path d="M161.3 164.8l-3.3 3.4M161.3 165.8l-3.3 3.3M161.3 166.7l-3.3 3.4M161.3 167.7l-3.3 3.3M161.3 168.6l-3.3 3.3M161.3 169.5l-3.3 3.4M161.3 170.5l-3.3 3.3M161.3 171.4l-3.3 3.4M161.3 172.4l-3.3 3.3M161.3 173.3l-3.3 3.4M161.3 174.3l-3.3 3.3M161.3 175.2l-3.3 3.3"/>
<path d="M161.3 176.1l-3.3 3.4M161.3 177.1l-3.3 3.3M161.3 179l-1.7 1.7M161.3 179.9l-.8 .8M161.3 178l-2.7 2.7M166.8 179.2h11.6M177.1 179.2v9M204.2 176.2v56.2M10.1 198.5h5M47.7 183.7h19.7M49 183.7v48.7M61.6 193.7h5"/>
<path d="M66.6 189.5v5.4M70 180.8l-3.4 3.3M70 181.8l-3.4 3.3M70 182.7l-3.4 3.4M70 183.7l-3.4 3.3M70 184.6l-3.4 3.3M70 186.5l-1.8 1.7M70 185.5l-2.7 2.7M70 189.5v5.4M70 187.4l-.8 .8M70 193.7h37.7M75.5 180.7h41.2"/>
<path d="M138.1 188.2h14.4M139.3 188.2v44.2M154.5 182.7h-5.6l-6 47.4M158 199.1v2.5M161.3 199.1v2.5M164.8 182.7h5.6M166.8 188.2h11.6M404.9 198.5h5M404.9 192v9M47.7 217.4h19.7M67.1 211.9l-.5 .4M68 211.9l-1.4 1.4"/>
<path d="M69 211.9l-2.4 2.3M69.9 211.9l-3.3 3.2M70 212.7l-3.4 3.4M70 213.7l-3.4 3.3M70 214.6l-3.4 3.3M70 215.5l-3.4 3.4M70 216.5l-3.4 3.3M70 217.4l-3.4 3.4M70 218.4l-3.4 3.3M70 219.3l-3.4 3.4M75.6 202.9h13.7M75.6 211.9h13.7"/>
<path d="M88 202.9v9M138.1 211.9h14.2M153 200.4h5M158 202.9h3.3v9h-3.3zM158.2 202.9l-.2 .2M159.1 202.9l-1.1 1.1M160.1 202.9l-2.1 2.1M160.9 207.4h19.4M161 202.9l-3 3M161.3 200.4h36.1M161.3 203.5l-3.3 3.4M161.3 204.5l-3.3 3.3"/>
<path d="M161.3 205.4l-3.3 3.4M161.3 206.4l-3.3 3.3M161.3 207.3l-3.3 3.3M161.3 208.3l-3.3 3.3M161.3 210.1l-1.7 1.8M161.3 211.1l-.8 .8M161.3 209.2l-2.7 2.7M179.1 207.4v25M225 214.5h179.9M235 210v9M250 210v9M265 210v9"/>
<path d="M280 210v9M295 210v9M310 219v60M404.9 219h-179.9v-9h179.9v72h-179.9M47.7 232.4h13.2M66.6 233.6v8.3M70 232.4v-20.5h-3.4v20.5M70 233.6v8.3M70 220.3l-3.4 3.3M70 221.2l-3.4 3.3M70 222.1l-3.4 3.4M70 223.1l-3.4 3.3"/>
<path d="M70 224l-3.4 3.4M70 225l-3.4 3.3M70 225.9l-3.4 3.4M70 226.9l-3.4 3.3M70 227.8l-3.4 3.3M70 228.7l-3.4 3.4M70 230.6l-1.8 1.8M70 229.7l-2.7 2.7M70 231.6l-.8 .8M75.7 232.4h55.7M138.1 232.4h14.9M154.2 226.9h-6.8l-29.8 21.1"/>
<path d="M160.5 232.8l1.2 9.9M165.1 226.9h6.8M166.3 232.4h56.4M230.6 224.2a4.5 4.5 0 0 1-2.4 2.9 2.02 2.02 0 0 0 0 3.5M230.6 224.2v1.4l-.4 1-.3-.5a1 1 0 0 1-.3 1.2l-.2 .3-.3-.8 .2 1.1-.6 1.1-.4-.7-.3-.8 .2 1.2a1.52 1.52 0 0 1 .1 1.5l-.1 .4M230.6 224.2l.6 2.1a2.83 2.83 0 0 0-1.6 3.7l.5 .6-1 .3-.7-.2 .1 1.8h-.4l.1-1.9M233.2 224.2l.5 2.1a2.83 2.83 0 0 0-1.6 3.7l.5 .6a2.04 2.04 0 0 1-2.7-.9 2.04 2.04 0 0 1 1-2.8l1-.6a2.99 2.99 0 0 0 1.3-2.1zM233.7 226.8h.1M235.7 224.2a8.2 8.2 0 0 1 .3 5.5 2.02 2.02 0 0 1-3.3 .5 2.02 2.02 0 0 1 .7-3.3l1-.6a2.99 2.99 0 0 0 1.3-2.1zM310 235.5h94.9M10.1 248.5h5M61.7 240.6h4.9"/>
<path d="M70 240.6h36.3M176.3 246.4h47.6v12.2h-47.6zM225 241.5h179.9M404.9 248.5h5M225 264h179.9M225 279h179.9M229.9 267.5a3.6 3.6 0 0 1-2 2.5 1.92 1.92 0 0 0-.2 3.5M229.9 267.5l.1 1-.5 1.2-.2-.4a.8 .8 0 0 1-.2 1l-.3 .4-.3-.8v.5a.57 .57 0 0 1 0 .8l-.4 .8-.4-.7-.2-.7 .2 1.1a1.33 1.33 0 0 1 .1 1.4l-.1 .4M229.9 267.5l.6 2a2.45 2.45 0 0 0-1 4 1.92 1.92 0 0 1-1.6 .1l.1 1.6h-.4v-.8l.1-.9M232.3 267.5l.5 2a2.45 2.45 0 0 0-1 4 1.89 1.89 0 0 1-2.6-.9 1.89 1.89 0 0 1 1-2.6l.6-.3a2.85 2.85 0 0 0 1.5-2.2zM232.8 269.9h.1M234.6 267.5a7.5 7.5 0 0 1 .3 5.1 1.88 1.88 0 0 1-3 .5 1.88 1.88 0 0 1 .7-3.1l.5-.3a2.85 2.85 0 0 0 1.5-2.2z"/>
<path d="M236.8 274.3h.7l1.7 2.2v-2.2h.6v3.1h-.6l-1.7-2.3v2.3h-.7zM237.1 270.3a1.97 1.97 0 0 1 1.6-.1l-.1 .3h-.5a.42 .42 0 0 0-.5 0 .42 .42 0 0 0-.1 .4l.1 .2a1.85 1.85 0 0 1 1.4 1.1 1.12 1.12 0 0 1-1.6 .9l-.6-.1v-.5a1.21 1.21 0 0 0 1.5-.1l-.1-.3a2.24 2.24 0 0 1-1.4-1.1zM239.4 270h1.5a.96 .96 0 0 1 .8 1.3 .96 .96 0 0 1-1.4 .6v-.3a.57 .57 0 0 0 .8-.4 .57 .57 0 0 0-.5-.7h-.5v2.7h-.7zM240.4 274.3h2.2v.4h-1.6v.9h1.5v.4h-1.5v1h1.6v.4h-2.2zM240.6 270.5h.1M243 270h2.2v.5h-1.6v.9h1.5v.4h-1.5v.9h1.6v.5h-2.2zM243 274.3h2.2v.4h-.8v2.7h-.6v-2.7h-.8zM245.5 274.3h.6l.7 2.5 .8-2.5h.7l.8 2.5 .7-2.5h.5l-.9 3.1h-.8l-.7-2.4-.7 2.4h-.8zM245.7 270h.7l1.7 2.3v-2.3h.7v3.2h-.7l-1.7-2.3v2.3h-.7zM249.3 270h2.3v.5h-1.6v.9h1.5v.4h-1.5v.9h1.6v.5h-2.3zM251.3 275a1.03 1.03 0 0 1 1.6 .8 1.03 1.03 0 0 1-1.6 .9 1.2 1.2 0 0 1 0-1.7zM252.1 270h1.6a.84 .84 0 0 1 .8 .8 .84 .84 0 0 1-.7 .9h.1a2.01 2.01 0 0 1 .9 1.5l-.7-.1-.5-1.1-.6-.2v-.2l.2-.2a.49 .49 0 0 0 .6-.3 .49 .49 0 0 0-.2-.6h-.8v2.7h-.7z"/>
<path d="M253.4 270.5h.1M254 274.3h1.6a.84 .84 0 0 1 .8 .8 .84 .84 0 0 1-.7 .8l.1 .1a2.01 2.01 0 0 1 .9 1.4l-.7-.1-.5-1-.6-.3v-.2l.2-.2a.49 .49 0 0 0 .6-.2 .49 .49 0 0 0-.2-.7h-.8v2.7h-.7zM255.2 270.6a2.04 2.04 0 0 1 2-.5v.5a1.14 1.14 0 0 0-1.7 .6 1.14 1.14 0 0 0 1 1.5l.5-.1v-.7l-.5-.1v-.3h1v1.3a1.64 1.64 0 0 1-2.2 0 1.64 1.64 0 0 1-.1-2.2zM255.3 274.7h.1M257 274.3h.7v1.4l.9-1.4h.7l-1 1.4 1.3 1.7h-.7l-1.2-1.5v1.5h-.7zM257.6 270h.7l.7 1 .8-1h.7l-1.2 1.6v1.6h-.5v-1.6zM260.1 274.5a1.84 1.84 0 0 1 1.6-.1l-.2 .3h-.4a.41 .41 0 0 0-.5 .1 .41 .41 0 0 0-.1 .4l.1 .1a2 2 0 0 1 1.4 1.1 1.12 1.12 0 0 1-1.6 1l-.6-.2v-.4l.8 .1a.48 .48 0 0 0 .5 0 .48 .48 0 0 0 .2-.5l-.2-.1a2.22 2.22 0 0 1-1.3-1.1l.1-.5zM265 273h139.9M265 268h45M280 268v11M295 268v11M374.2 268.5h18.7"/>
<path d="M374.2 264v15M392.9 264v15M15.1 282h154.9M60 282v4.9M110 282v4.9M160 282v4.9M260 282v4.9M310 282v4.9M359.9 282v4.9"/>
<circle cx="251.9" cy="275.9" r="1.59"/>
</g>
<g fill="none" stroke="#000" stroke-width=".19" stroke-dasharray="1.7 1.1" stroke-linecap="butt">
<path d="M64.4 55.1h7.7M64.4 54.3h7.7M163.5 51.6h-7.8M163.5 52.4h-7.8M163.5 57h-7.8M163.5 57.7h-7.8M64.4 75h7.7M64.4 74.3h7.7M64.4 65h7.7M64.4 64.3h7.7M63.6 96.9h9.4M63.6 97.6h9.4"/>
<path d="M63.4 142.1h9.8M63.4 142.8h9.8M73.4 176.6h-11M73.4 175.9h-11M154.5 183.4h10.3M154.5 184.1h10.3M73.6 207.7h-11.3M73.6 207h-11.3M154.2 217h10.9M154.2 217.7h10.9"/>
</g>
<path d="M68.3 45.4v42.5M159.6 45.4v42.5M68.3 89.6v65.3M159.6 89.6v65.3M68.3 235.1v-78.5M159.6 235.1v-78.5" fill="none" stroke="#000" stroke-width=".19" stroke-dasharray="2.8 1.1 .7 1.1" stroke-linecap="butt"/>
<path d="M265 219v60" fill="none" stroke="#000" stroke-width=".35"/>
<text font-size="3.5" x="397.3" y="271.5">B</text>
<g font-size="3">
<text x="326.7" y="226">DALSHANGAN-MARGREE-BLACKCRAIG</text>
<text x="343.4" y="232">132kV HDWP OHL</text>
</g>
<text font-size="2.8" x="191.6" y="256.4">TE600M</text>
<text font-size="2.7" x="399.5" y="278">A3</text>
<g font-size="2.5">
<text x="38" y="13.8">1</text>
<text x="84.2" y="13.8">2</text>
<text x="134.2" y="13.8">3</text>
<text x="184.2" y="13.8">4</text>
<text x="234.2" y="13.8">5</text>
<text x="334.1" y="13.8">7</text>
<text x="384.1" y="13.8">8</text>
<text x="11.6" y="31">A</text>
<text x="49" y="35.9">SEE</text>
<text x="113.5" y="31.6">POLE SCARFED PARALLEL ON BOTH</text>
<text x="406.5" y="31">A</text>
<text x="49.1" y="41.1">NOTE 3</text>
<text x="83.6" y="41.6" transform="rotate(-90 83.6 41.6)">120</text>
<text x="113.5" y="36.2">SIDES TO GIVE 50mm WIDE FLAT FACE</text>
<text x="179.2" y="44.3" transform="rotate(-90 179.2 44.3)">200</text>
<text x="53" y="48.9" transform="rotate(76 53 48.9)">3</text>
<text x="53.6" y="51.3" transform="rotate(76 53.6 51.3)">0 °</text>
<text x="151" y="48.4" transform="rotate(68 151 48.4)">3</text>
<text x="151.9" y="50.7" transform="rotate(68 151.9 50.7)">0 °</text>
<text x="93.1" y="56" transform="rotate(-90 93.1 56)">280</text>
<text x="119.7" y="57.1" transform="rotate(-90 119.7 57.1)">S</text>
<text x="187.1" y="57.1" transform="rotate(-90 187.1 57.1)">S</text>
<text x="87.3" y="65.5">3x HOLES</text>
<text x="111.6" y="63.9" transform="rotate(-90 111.6 63.9)">760</text>
<text x="119.7" y="64.6" transform="rotate(-90 119.7 64.6)">N.</text>
<text x="119.7" y="60.9" transform="rotate(-90 119.7 60.9)">T.</text>
<text x="179.2" y="63" transform="rotate(-90 179.2 63)">300</text>
<text x="187.1" y="64.6" transform="rotate(-90 187.1 64.6)">N.</text>
<text x="187.1" y="60.9" transform="rotate(-90 187.1 60.9)">T.</text>
<text x="211.7" y="64.1" transform="rotate(-90 211.7 64.1)">S.</text>
<text x="87.3" y="70.1">26mm DIA</text>
<text x="211.7" y="71.6" transform="rotate(-90 211.7 71.6)">N.</text>
<text x="211.7" y="67.8" transform="rotate(-90 211.7 67.8)">T.</text>
<text x="11.7" y="74.5">B</text>
<text x="119.7" y="74.9" transform="rotate(-90 119.7 74.9)">1100</text>
<text x="179.2" y="73" transform="rotate(-90 179.2 73)">300</text>
<text x="187.1" y="74.9" transform="rotate(-90 187.1 74.9)">1100</text>
<text x="406.5" y="74.5">B</text>
<text x="211.7" y="84" transform="rotate(-90 211.7 84)">2700</text>
<text x="75.9" y="98.1">USE PROPRIETRY JIG</text>
<text x="128.9" y="100.5" transform="rotate(-90 128.9 100.5)">S</text>
<text x="75.9" y="107.2">SCARFING &amp; DRILLINGS</text>
<text x="75.9" y="102.7">FOR PARALLEL</text>
<text x="128.9" y="104.3" transform="rotate(-90 128.9 104.3)">T.</text>
<text x="75.9" y="111.8">TO ENSURE ACCURACY</text>
<text x="128.9" y="108.1" transform="rotate(-90 128.9 108.1)">N.</text>
<text x="211.7" y="111.3" transform="rotate(-90 211.7 111.3)">S.</text>
<text x="211.7" y="118.8" transform="rotate(-90 211.7 118.8)">N.</text>
<text x="211.7" y="115.1" transform="rotate(-90 211.7 115.1)">T.</text>
<text x="128.9" y="126" transform="rotate(-90 128.9 126)">- 15000</text>
<text x="220.2" y="125.2" transform="rotate(-90 220.2 125.2)">T.</text>
<text x="220.2" y="121.4" transform="rotate(-90 220.2 121.4)">S.</text>
<text x="211.7" y="131.2" transform="rotate(-90 211.7 131.2)">2800</text>
<text x="220.2" y="129" transform="rotate(-90 220.2 129)">N.</text>
<text x="128.9" y="138.7" transform="rotate(-90 128.9 138.7)">11500</text>
<text x="220.2" y="142.8" transform="rotate(-90 220.2 142.8)">15000</text>
<text x="220.2" y="147.8" transform="rotate(-90 220.2 147.8)">&amp;</text>
<text x="168.9" y="154.4">GOUGE MARK</text>
<text x="220.2" y="161.8" transform="rotate(-90 220.2 161.8)">14000</text>
<text x="11.6" y="175">D</text>
<text x="114.2" y="175.1" transform="rotate(-90 114.2 175.1)">540</text>
<text x="406.5" y="175">D</text>
<text x="211.5" y="185.2" transform="rotate(-90 211.5 185.2)">S.</text>
<text x="138.2" y="187.1" transform="rotate(-90 138.2 187.1)">270</text>
<text x="175.9" y="187.1" transform="rotate(-90 175.9 187.1)">270</text>
<text x="211.5" y="189" transform="rotate(-90 211.5 189)">T.</text>
<text x="77.8" y="192.5">100 FLAT FACE</text>
<text x="211.5" y="192.8" transform="rotate(-90 211.5 192.8)">N.</text>
<text x="138.1" y="202.8" transform="rotate(-90 138.1 202.8)">710</text>
<text x="167.6" y="199.2">100 FLAT FACE</text>
<text x="47.7" y="204" transform="rotate(-90 47.7 204)">1010</text>
<text x="202.9" y="208.3" transform="rotate(-90 202.9 208.3)">1685</text>
<text x="211.5" y="205.2" transform="rotate(-90 211.5 205.2)">3000</text>
<text x="86.7" y="210.7" transform="rotate(-90 86.7 210.7)">270</text>
<text x="114.2" y="210.6" transform="rotate(-90 114.2 210.6)">1550</text>
<text x="11.7" y="224.5">E</text>
<text x="138.1" y="224.9" transform="rotate(-90 138.1 224.9)">615</text>
<text x="177.8" y="223.2" transform="rotate(-90 177.8 223.2)">750</text>
<text x="406.6" y="224.5">E</text>
<text x="47.7" y="228.3" transform="rotate(-90 47.7 228.3)">450</text>
<text x="76.5" y="239.4">100 FLAT FACE</text>
<text x="350.8" y="240.2">MARGREE</text>
<text x="106.8" y="249.3">POLE</text>
<text x="336.3" y="249">WOOD POLE SCARFING DETAILS</text>
<text x="106.8" y="253.8">SCARFED</text>
<text x="326.7" y="254">&quot;H&quot; POLE INTERMEDIATE 14m &amp; 15m LENGTHS</text>
<text x="106.8" y="263">BOTH SIDES</text>
<text x="106.8" y="258.4">PARALLEL ON</text>
<text x="11.8" y="268.5">F</text>
<text x="390.9" y="267.4">1</text>
<text x="406.7" y="268.5">F</text>
<text x="391" y="271.9">-</text>
<text x="268.8" y="277.3">RGM</text>
<text x="281.1" y="277.3">AB/WUD</text>
<text x="298.5" y="277.4">RMJB</text>
<text x="334.5" y="278.1">A3/VCD/0018/018</text>
<text x="386.8" y="278">NTS</text>
<text x="38" y="285.7">1</text>
<text x="84.2" y="285.7">2</text>
<text x="134.2" y="285.7">3</text>
<text x="184.2" y="285.7">4</text>
<text x="234.2" y="285.7">5</text>
<text x="284.1" y="285.7">6</text>
<text x="334.1" y="285.7">7</text>
<text x="384.1" y="285.7">8</text>
</g>
<g font-size="2.1">
<text x="169.4" y="92">26 DIA HOLE</text>
<text x="86.1" y="145.2">26 DIA HOLE</text>
<text x="236.5" y="154.3">REFERENCE (typical only)</text>
<text x="236.5" y="158.4">ACTUAL POLE VALUES TO BE USED</text>
<text x="236.5" y="162.5">14 - POLE LENGTH</text>
<text x="236.5" y="166.7">305 - POLE DIA. 1.5m FROM BUTT</text>
<text x="236.5" y="170.8">SP - SPECIES</text>
<text x="236.5" y="174.9">GB - COUNTRY OF ORIGIN</text>
<text x="236.5" y="179.1">75 - YEAR OF CREOSOTING</text>
<text x="236.5" y="183.2">XYZ - SUPPLIERS NAME OR MARK</text>
<text x="236.5" y="187.3">GOUGE MARK 6 WIDE x 6 DEEP</text>
<text x="236.5" y="191.5">3m FROM POLE BUTT</text>
<text x="140.2" y="250.2">IMPRESSED</text>
<text x="140.2" y="246.1">POLE SIZE TO BE</text>
<text x="177.3" y="251.4">BAR MARK / ITEM NUMBER</text>
<text x="140.2" y="254.3">ON THE BOTTOM</text>
</g>
<g font-size="2">
<text x="21.5" y="76.6">SCARFING REQUIRED</text>
<text x="21.5" y="73.8">ADDITIONAL PARALLEL</text>
<text x="21.5" y="82.4">IS GREATER THAN</text>
<text x="21.5" y="79.5">WHEN POLE DIAMETER</text>
<text x="21.5" y="88.2">MAX. 300mm</text>
<text x="21.5" y="85.3">265mm TO ACHIEVE</text>
<text x="21.5" y="93.9">FACES</text>
<text x="21.5" y="91.1">BETWEEN FLAT</text>
<text x="226.5" y="213">B</text>
<text x="236.5" y="213">02/11/16</text>
<text x="251.1" y="213">KS</text>
<text x="266.5" y="213">AB/RB</text>
<text x="281.5" y="213">RMJB</text>
<text x="296.5" y="213">ADDITIONAL SCARFING NOTE ADDED</text>
<text x="226.5" y="217.5">Rev.</text>
<text x="236.5" y="217.5">Date</text>
<text x="251.5" y="217.5">Prepared</text>
<text x="266.5" y="217.5">Reviewed</text>
<text x="281.5" y="217.5">Approved</text>
<text x="296.5" y="217.5">Reason / Description of changes.</text>
<text x="311.5" y="222">Project:</text>
<text x="311.5" y="238.5">Location:</text>
<text x="226.5" y="244.5">Contractor:</text>
<text x="311.5" y="244.5">Drg. Title:</text>
<text x="226.5" y="266.5">Client:</text>
<text x="266.5" y="267">Date of First Issue: 26/10/16</text>
<text x="311.5" y="267">Drg. No.:</text>
<text x="375.2" y="267">Sheet:</text>
<text x="394.4" y="267">Rev:</text>
<text x="267.7" y="271.5">Prepared</text>
<text x="282.3" y="271.5">Reviewed</text>
<text x="298" y="271.5">Approved</text>
<text x="311.5" y="276">Contractors Drg. No. :</text>
<text x="375.2" y="276">Scale:</text>
<text x="375.2" y="271.5">Next:</text>
<text x="394.4" y="276">Size:</text>
</g>
<g font-size="1.8">
<text x="280.7" y="41.1">GENERAL NOTES:</text>
<text x="280.7" y="48.4">1. ALL DRILLINGS TO BE 24mm DIAMETER HOLES UNLESS</text>
<text x="283.2" y="52.1">OTHERWISE NOTED</text>
<text x="280.7" y="55.7">2. POLE SIZES ARE EXTRA STOUT POLES &amp; TO BE BASED</text>
<text x="283.3" y="59.4">ON DIMENSIONS GIVEN IN SPEN SPECIFICATION</text>
<text x="283.8" y="63.1">OHL-03-132 ISSUE 2.</text>
<text x="280.7" y="66.7">3. RANGE OF POLES IS LENGTH 14m TO 15m.MINIMUM DIAMETER</text>
<text x="283.4" y="70.4">1.5m FROM BUTT = 420mm(14m) &amp; 450mm (15m). MINIMUM</text>
<text x="280.7" y="77.7">4. POLES TO BE PARALLEL WITHIN LIMITS AT LOCATION AS</text>
<text x="283.4" y="74.1">POLE TOP DIAMETER = 230mm (14m) &amp; 240mm (15m).</text>
<text x="283.3" y="81.4">INDICATED ON THIS DRAWING.</text>
<text x="286.7" y="88.7">MAXIMUM TOP DIST BETWEEN FLATS = 265mm</text>
<text x="286.9" y="85.1">MINIMUM TOP DIST BETWEEN FLATS = 200mm</text>
<text x="280.7" y="92.4">5. SCARFING &amp; DRILLING SHALL BE TO THE DIMENSIONS AS</text>
<text x="283.2" y="96.1">SPECIFIED IN THIS DRAWING. STATED MINIMUM &amp; MAXIMUM</text>
<text x="283.3" y="99.7">VALUES SHALL NOT BE EXCEEDED.</text>
<text x="283.3" y="107.1">REQUIREMENTS UNDER OHL-03-005 ISSUE 5 (DATED MAY 2015)</text>
<text x="283.3" y="110.7">SHALL BE FULLY MET. PERMISSABLE DEVIATIONS ON SIZES OF</text>
<text x="283.3" y="114.4">POLES SHALL BE IN ACCORDANCE WITH ENATS 43-88 ISSUE 5</text>
<text x="283.5" y="118.1">(FEB 2010) CLAUSE 5.1.3. WHERE SIZES OF POLE ARE TO</text>
<text x="283.2" y="125.4">SHALL DECLARE THIS IMMEDIATELY.</text>
<text x="283.3" y="121.7">EXCEED SPECIFIED PERMISSIBLE DEVIATIONS THE SUPPLIER</text>
<text x="280.7" y="132.7">6. FOR GENERAL ARRANGEMENT DRAWING OF H POLE INTERMEDIATE,</text>
<text x="283.5" y="136.4">REFER TO DRG No. A2/VCD/0018/027.</text>
<text x="280.7" y="140.1">7. ALL DIMENSIONS ARE IN mm, UNLESS NOTED</text>
</g>
<text font-size="1.7" x="227" y="281.2">All rights reserved. Total or partial reproduction of this drawing without authorisation of the proprietor is prohibited.</text>
<g font-size="1.5">
<text x="154.5" y="154.2">14</text>
<text x="160.7" y="154.3">305</text>
<text x="154.9" y="157.3">SP</text>
<text x="157.3" y="161.7">XYZ</text>
<text x="158.4" y="159.4">75</text>
<text x="162.2" y="157.3">GB</text>
<text x="265.5" y="221">Status Stamp:</text>
<text x="265.5" y="243.5">Status Stamp:</text>
</g>
</svg>
